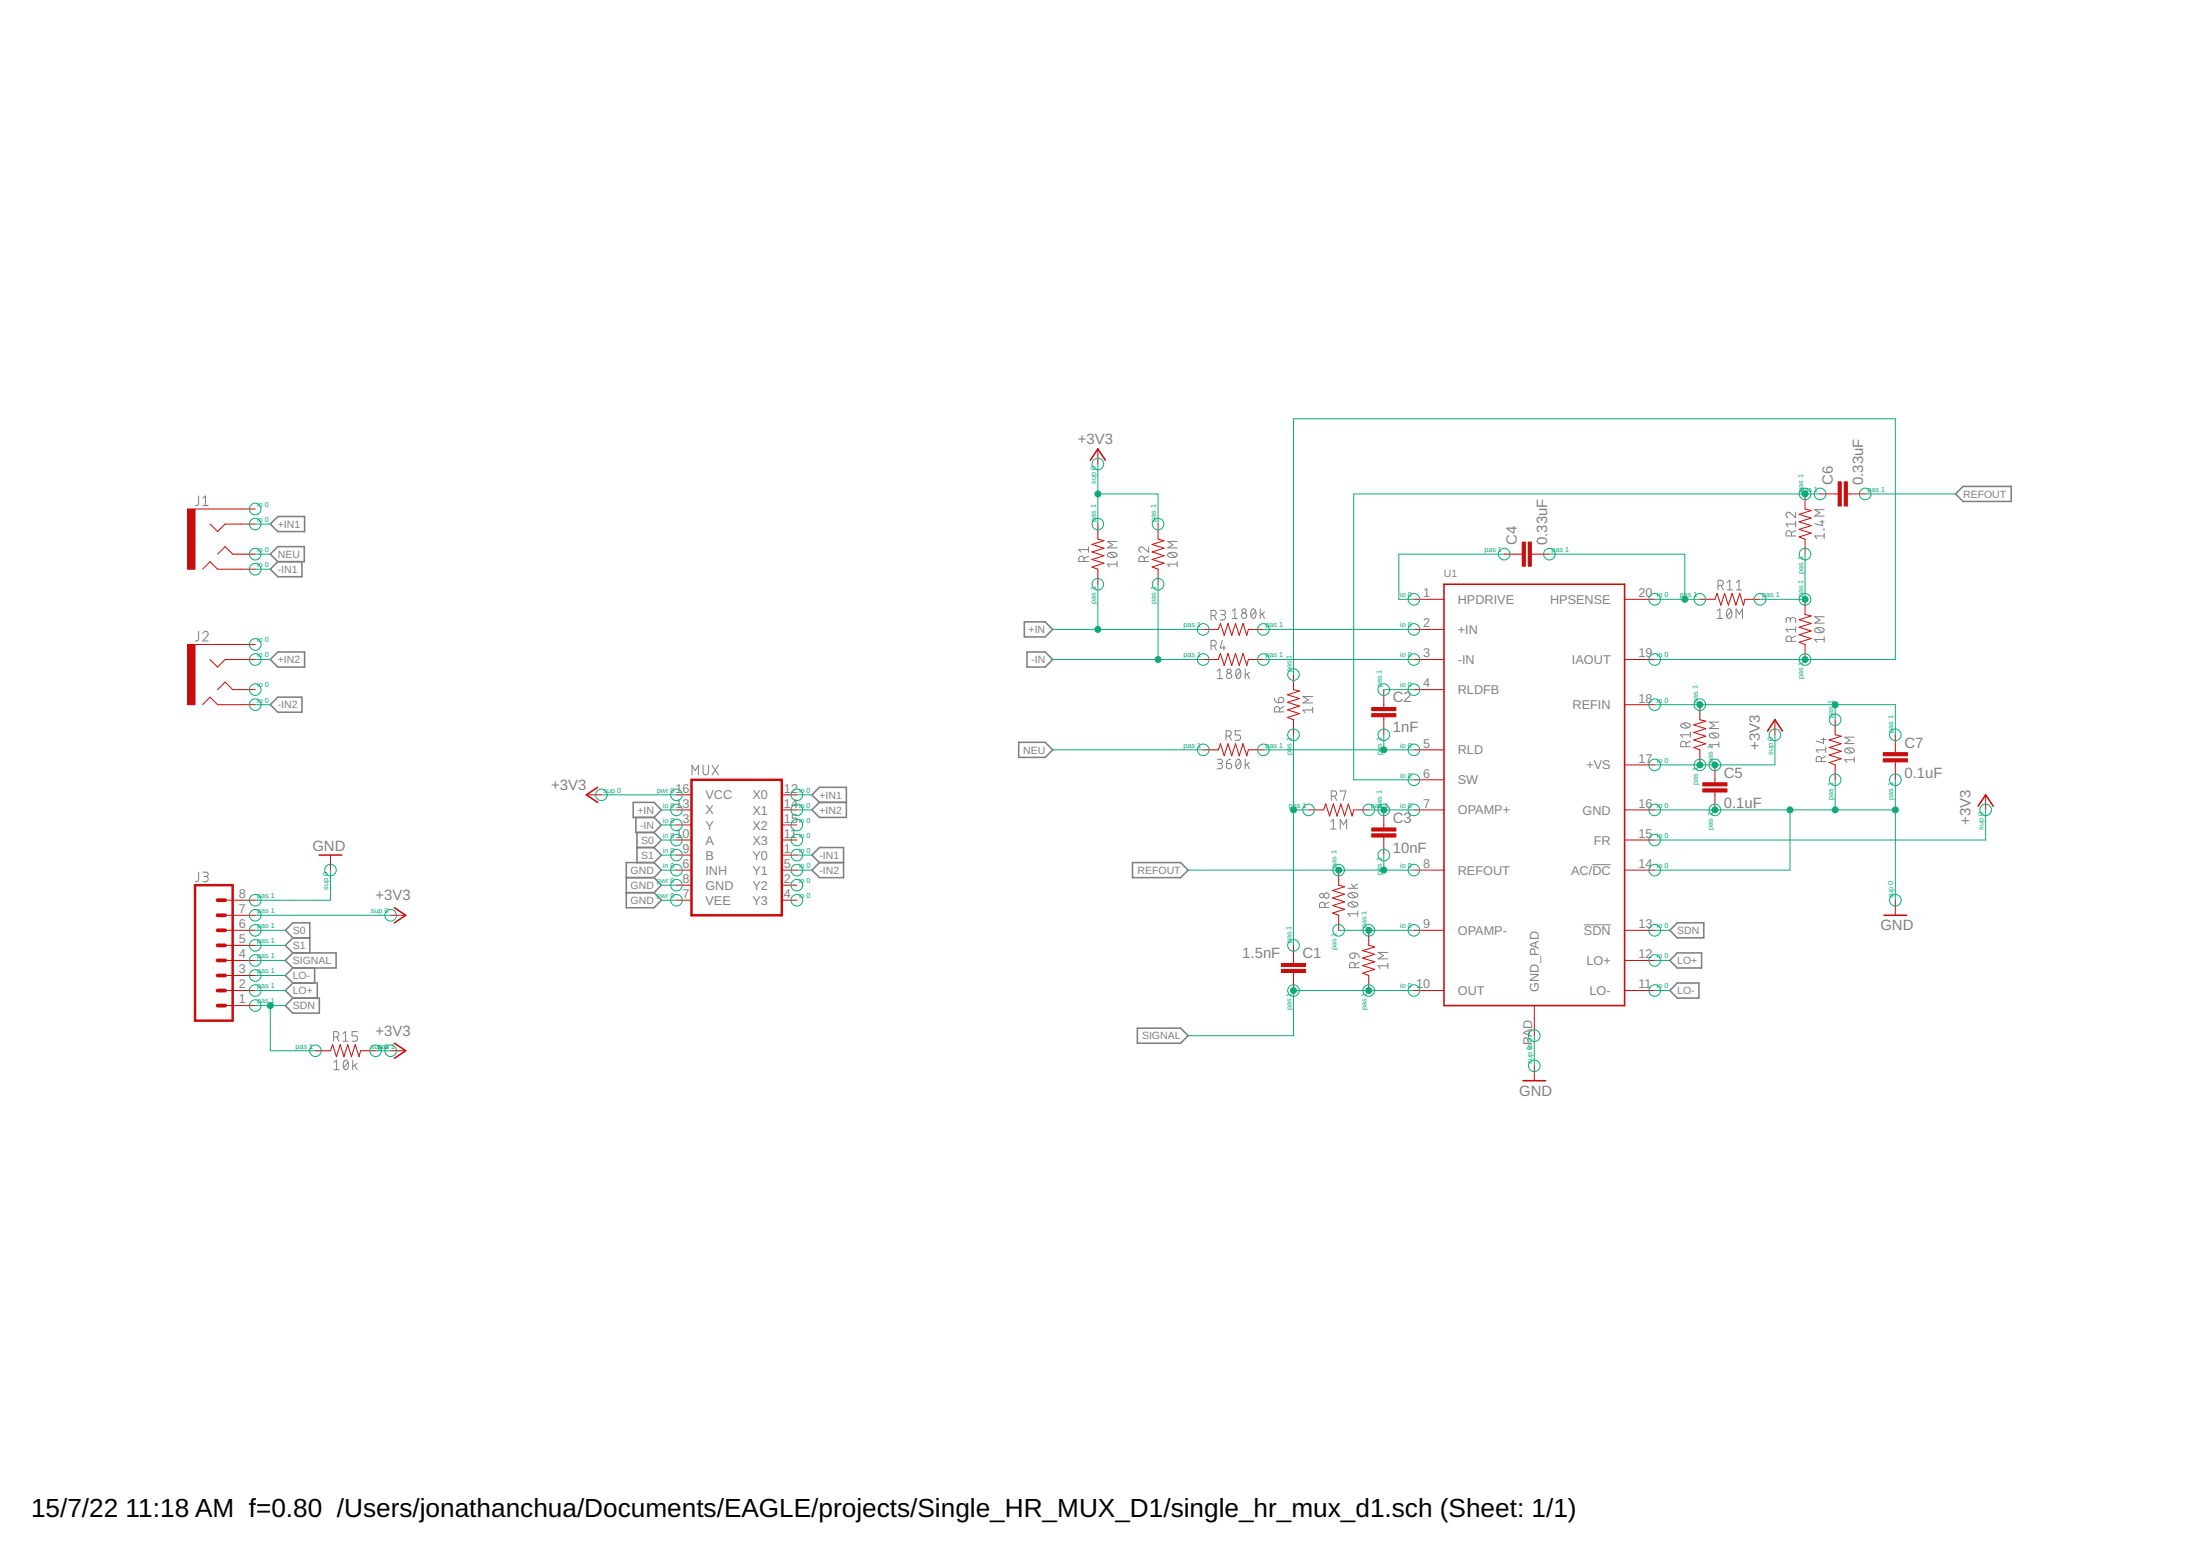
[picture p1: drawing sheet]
<svg xmlns="http://www.w3.org/2000/svg" width="297mm" height="210mm" viewBox="0 0 297 210" stroke-linecap="round" stroke-linejoin="round" font-family="sans-serif">
<g fill="none" stroke="#808080" stroke-width=".14">
<path d="M26.8 67v1.1l-.2 .1h-.2M27.4 68.2h.7M27.4 67.2l.3-.2v1.2M146.4 75.8v-.4a.36 .36 0 0 0-.4-.3 .36 .36 0 0 0-.4 .3v.4h1.4M147 75.1l-.6 .3M147 74.2h-1.4l.3 .3M147 73.8v.7M149.6 74.7a.79 .79 0 0 1 1.2 .2 .76 .76 0 0 1-1.3 0zM149.8 74.6l.7 .6M150.8 76.2h-1.3l.3 .3M150.8 75.8v.7M150.8 73.1h-1.3l.7 .4-.7 .5h1.3"/>
<path d="M154.5 75.8v-.4a.36 .36 0 0 0-.4-.3 .36 .36 0 0 0-.3 .3v.4h1.3M155.1 73.8v.7l-.8-.6a.36 .36 0 0 0-.5 .2 .36 .36 0 0 0 .3 .4M155.1 75.1l-.6 .3M157.7 74.7a.79 .79 0 0 1 1.2 .2 .76 .76 0 0 1-1.3 0zM157.9 74.6l.7 .6M158.9 76.2h-1.3l.3 .3M158.9 73.1h-1.3l.8 .4-.8 .5h1.3M158.9 75.8v.7M232 79h.3a.36 .36 0 0 0 .4-.3 .36 .36 0 0 0-.4-.4h-.3v1.3M232.4 79l.3 .6M233.2 78.6l.4-.3v1.3M233.2 79.6h.7"/>
<path d="M234.4 79.6h.8M234.4 78.6l.4-.3v1.3M241.9 72.3v-.3a.36 .36 0 0 0-.4-.4 .36 .36 0 0 0-.3 .4v.3h1.2M242.4 69.1v.8l-.7-.6a.36 .36 0 0 0-.5 .1 .36 .36 0 0 0 .2 .5M242.4 71.6l-.5 .3M242.4 70.7h-1.2l.2 .4M242.4 70.4v.7M245.7 70.4h.6M246 70.2v.8l-1-.3M246.2 71.4l.1 .1zM246.3 72.3h-1.3l.3 .4M246.3 72v.7"/>
<path d="M246.3 68.8h-1.3l.7 .4-.7 .5h1.3M26.8 85.2v1.1l-.2 .2h-.2M27.4 85.5a.36 .36 0 0 1 .5-.3 .36 .36 0 0 1 .1 .6l-.6 .7h.7M163.5 83.1h.4a.36 .36 0 0 0 .3-.4 .36 .36 0 0 0-.3-.3h-.4v1.3M163.5 87.2h.4a.36 .36 0 0 0 .3-.4 .36 .36 0 0 0-.3-.4h-.4v1.3M163.9 83.1l.3 .6M163.9 87.2l.3 .5M164.3 90.6l.4-.3v1.3M164.3 91.6h.8M164.7 82.4h.5a.29 .29 0 0 1 .3 .3 .29 .29 0 0 1-.3 .3h-.3M165 86.4l-.3 1.1h.8M165.1 83a.37 .37 0 0 1 .4 .3 .37 .37 0 0 1-.4 .4h-.4"/>
<path d="M165.2 87.2v.5M165.5 99.4h.4a.36 .36 0 0 0 .4-.4 .36 .36 0 0 0-.4-.4h-.4v1.3M166 99.4l.3 .5M166.4 82.5l.3-.3v1.3M166.4 83.5h.7M167 90.4l.2-.1a.78 .78 0 0 1 0 1.3 .82 .82 0 0 1-.2-1.2zM167.5 98.6h-.7v.6h.4a.37 .37 0 0 1 .3 .4 .37 .37 0 0 1-.3 .3h-.4M167.5 90.6l-.6 .7M168.1 90.3v1.3M168.4 91l.3 .6M168.7 90.7l-.6 .5M169 82.3l.2-.1a.76 .76 0 0 1 0 1.3 .79 .79 0 0 1-.2-1.2z"/>
<path d="M169.5 82.5l-.6 .7M170.2 82.2v1.3M170.4 82.9l.3 .6M170.7 82.6l-.5 .4M172.1 94.3a.56 .56 0 0 0 .5 .5M172.7 94.2a.37 .37 0 0 1 .6 .1 .37 .37 0 0 1-.3 .5h-.4zM172.8 96.1v-.4a.36 .36 0 0 0-.4-.3 .36 .36 0 0 0-.3 .3v.4h1.3M173.4 95.4l-.6 .3M177.2 95.8h-1.3l.3 .4M177.2 95.5v.7M177.2 94h-1.3l.8 .5-.8 .4h1.3M227 97.7a.81 .81 0 0 1 1.2 .2 .76 .76 0 0 1-1.3 0z"/>
<path d="M227.2 97.6l.7 .6M228.2 99.2h-1.3l.3 .3M228.2 98.8v.7M230.9 99.1a.83 .83 0 0 1 1.2 .2 .78 .78 0 0 1-1.3 .1zM231.1 99l.7 .6M231.9 83.5h.7M231.9 82.5l.3-.3v1.3M232.1 97.5h-1.3l.7 .4-.7 .4h1.3M233.3 82.3l.2-.1a.76 .76 0 0 1 0 1.3 .79 .79 0 0 1-.2-1.2zM233.8 82.5l-.6 .7M234.4 83.5v-1.3l.4 .7 .5-.7v1.3M241.7 83.7a.36 .36 0 0 1 .4-.3 .36 .36 0 0 1 .3 .3v.4"/>
<path d="M241.7 83.9v-.2a.29 .29 0 0 0-.3-.4 .29 .29 0 0 0-.2 .4v.4M241.9 86.6v-.4a.36 .36 0 0 0-.4-.3 .36 .36 0 0 0-.3 .3v.4h1.2M242.4 84.6v.7M242.4 85.9l-.5 .2M242.4 85h-1.2l.2 .3M245.1 84.9a.81 .81 0 0 1 1.2 .2 .76 .76 0 0 1-1.3 0zM245.3 84.8l.7 .5M245.9 99.8h.6M246.2 99.6v.7l-1-.3M246.3 86v.7M246.3 86.3h-1.3l.3 .4M246.3 83.2h-1.3l.7 .5-.7 .4h1.3"/>
<path d="M250.4 99.5h-1.3l.7 .4-.7 .5h1.3M26.8 117.7v1.2l-.2 .1h-.2M27.4 117.7h.4a.29 .29 0 0 1 .3 .3 .29 .29 0 0 1-.3 .3h-.3M27.7 118.3a.36 .36 0 0 1 .4 .4 .36 .36 0 0 1-.4 .3h-.3M93.4 104.6v-1.3l.5 .7 .4-.7v1.3M94.9 103.3v.9a.36 .36 0 0 0 .4 .4 .36 .36 0 0 0 .4-.4v-.9M96.1 103.3l.9 1.3M97 103.3l-.9 1.3M164.3 102.5h.5a.29 .29 0 0 1 .2 .3 .29 .29 0 0 1-.2 .3h-.3M164.7 103.1a.36 .36 0 0 1 .4 .3 .36 .36 0 0 1-.4 .4h-.4M165.6 103.1h.4a.36 .36 0 0 1 .3 .4 .36 .36 0 0 1-.4 .3 .36 .36 0 0 1-.3-.4zM166.2 102.5a.56 .56 0 0 0-.6 .6"/>
<path d="M167 102.6l.2-.1a.76 .76 0 0 1 0 1.3 .79 .79 0 0 1-.2-1.2zM167.5 102.8l-.6 .7M168.1 102.5v1.3M168.4 103.2l.3 .6M168.7 102.9l-.6 .5M179.7 110.9l.3-.3v1.3M179.7 111.9h.7M179.7 107.5h.4a.36 .36 0 0 0 .4-.4 .36 .36 0 0 0-.4-.3h-.4v1.3M180.2 107.5l.3 .6M181 111.9v-1.3l.4 .7 .4-.7v1.3M181 106.9v-.1h.7l-.3 1.3M182 119.9h1.3"/>
<path d="M182.5 119.3l.4 .6M183.3 119.3l-.6 .4M215 116.7h2.5M227.6 100.8v-.4a.36 .36 0 0 0-.3-.3 .36 .36 0 0 0-.4 .3v.4h1.3M228.2 100.1l-.6 .3M232.1 100.5h-1.3l.3 .4M232.1 100.2v.7M245.9 102.8v-.4a.36 .36 0 0 0-.3-.3 .36 .36 0 0 0-.4 .3v.4h1.3M246.5 102.1l-.6 .3M246.5 101.2h-1.3l.3 .4M246.5 100.9v.7M249.2 101.1a.79 .79 0 0 1 1.2 .2 .78 .78 0 0 1-1.3 .1z"/>
<path d="M249.4 101l.7 .6M250.4 102.6h-1.3l.3 .3M250.4 102.2v.7M45 140h.4a.36 .36 0 0 0 .4-.4 .36 .36 0 0 0-.4-.3h-.4v1.2M45.5 140l.3 .5M46.3 139.5l.4-.2v1.2M48.3 139.3h-.8v.5h.5a.37 .37 0 0 1 .3 .4 .37 .37 0 0 1-.3 .3h-.5M178.9 122.5v-.4a.36 .36 0 0 0-.4-.3 .36 .36 0 0 0-.3 .3v.4h1.3M179.5 121.8l-.6 .3M182.1 121.9a.82 .82 0 0 1 1.2 .2 .78 .78 0 0 1-1.3 0zM182.1 120.6a.82 .82 0 0 1 1.2 .2 .78 .78 0 0 1-1.3 0zM182.3 121.8l.7 .6"/>
<path d="M182.3 120.6l.7 .5M182.3 128.8l.6-.1v.4a.37 .37 0 0 1-.5 .2 .37 .37 0 0 1-.1-.5zM182.9 130.6v-.3a.36 .36 0 0 0-.3-.4 .36 .36 0 0 0-.4 .4v.3h1.3M182.9 128.7h.2a.58 .58 0 0 1 .4 .5M183.3 123.3h-1.3l.3 .4M183.3 123v.7M183.5 129.9l-.6 .3M187.4 130.4h-1.3l.3 .3M187.4 130v.7M187.4 128.6h-1.3l.7 .4-.7 .4h1.3M213.8 124.8h3.7M45.1 143.4l.3-.3v1.3"/>
<path d="M45.1 144.4h.7M46.3 140.5h.7M46.5 143.2l.2-.1a.76 .76 0 0 1 0 1.3 .79 .79 0 0 1-.2-1.2zM47 143.4l-.6 .7M47.6 143.1v1.3M47.9 143.8l.3 .6M48.2 143.5l-.6 .5"/>
<circle cx="165.9" cy="90.6" r=".29"/>
<circle cx="165.9" cy="91.2" r=".36"/>
<circle cx="168" cy="82.5" r=".29"/>
<circle cx="168" cy="83.1" r=".36"/>
<circle cx="178.4" cy="120.9" r=".29"/>
<circle cx="179.1" cy="120.9" r=".35"/>
</g>
<g fill="none" stroke="#808080" stroke-width=".21">
<path d="M36.5 74.8l1-1h3.6v2h-3.6zM36.5 70.7l1-1h3.6v2.1h-3.6zM37.5 75.8l-1 1 1 1.1h3.3v-2.1M264 66.7l1-1h6.5v2h-6.5zM36.5 89l1-1h3.6v2h-3.6zM36.5 95.1l1-1h3.3v2h-3.3zM138.3 83.9h2.8l1 1.1-1 1h-2.8zM138.7 88h2.4l1 1-1 1h-2.4zM84.6 118.5h3.7M85.5 108.3h2.8l1 1-1 1h-2.8zM85.9 110.3v2.1h2.4M86 114.4h2.3"/>
<path d="M86 112.4v4M88.3 116.4l1 1.1-1 1M88.3 116.4h-3.7v6.1h3.7l1-1-1-1M88.3 118.5l1 1-1 1M88.3 110.3l1 1.1-1 1M88.3 112.4l1 1-1 1M88.3 114.4l1 1-1 1M109.6 115.4l1-1h3.3v4.1h-3.3l-1-1 1-1.1zM109.6 107.3l1-1h3.7v4h-3.7l-1-1 1-1zM110.6 116.4h3.3M110.6 108.3h3.7M137.5 100.2h3.6l1 1-1 1h-3.6z"/>
<path d="M152.9 116.4h6.5l1 1.1-1 1h-6.5zM39.5 128.6l-1 1 1 1.1M39.5 128.6h5.9v2.1h-5.9M39.5 130.7l-1 1 1 1M39.5 132.7h3.3v2M39.5 134.7h3.6v2.1h-3.6l-1-1.1zM39.5 132.7l-1 1 1 1M39.5 126.6l-1-1 1-1h2.3v4M39.5 126.6h2.3M39.5 126.6l-1 1 1 1M42.5 130.7v2M84.6 120.5h3.7"/>
<path d="M153.6 138.8h5.8l1 1-1 1h-5.8zM226.5 128.6h3.2v2.1h-3.2l-1.1-1.1zM226.5 132.7h2.9v2h-2.9l-1.1-1zM226.5 124.6h3.5v2h-3.5l-1.1-1z"/>
</g>
<g fill="none" stroke="#c90d0c" stroke-width=".14">
<path d="M26.3 68.7h8.2M27.3 76.8l1.1-1 1 1h5.1M28.4 70.7l1 1.1 1-1.1h4.1M29.4 74.8l1-1 1 1h3.1M148.2 70.7v2.1l.9 .2-1.7 .5 1.7 .5-1.7 .5 1.7 .5-1.7 .5 1.7 .5-1.7 .5 .8 .3v2.1M148.2 60.6v2M156.4 70.7v2.1l.8 .2-1.6 .5 1.6 .5-1.6 .5 1.6 .5-1.6 .5 1.6 .5-1.6 .5 .8 .3v2.1M203.1 74.8h2.4M206.8 74.8h2.4M243.7 66.7v2l.8 .2-1.6 .5 1.6 .5-1.6 .5 1.6 .6-1.6 .5 1.6 .5-1.6 .5 .8 .3v2M245.7 66.7h2.5M249.4 66.7h2.4"/>
<path d="M26.3 87h8.2M27.3 95.1l1.1-1 1 1h5.1M28.4 89l1 1 1-1h4.1M29.4 93.1l1-1 1 1h3.1M162.5 89h2l.3-.8 .5 1.6 .5-1.6 .5 1.6 .5-1.6 .5 1.6 .5-1.6 .5 1.6 .3-.8h2M162.5 85h2l.3-.8 .5 1.6 .5-1.6 .5 1.6 .5-1.6 .5 1.6 .5-1.6 .5 1.6 .3-.8h2M174.6 91.1v2l.9 .2-1.7 .5 1.7 .5-1.7 .5 1.7 .5-1.7 .5 1.7 .5-1.7 .5 .8 .4v2M186.8 93.1v2.4M186.8 96.7v2.5M190.9 93.1h4.1M190.9 89h4.1M190.9 85h4.1"/>
<path d="M190.9 80.9h4.1M219.4 89h4M219.4 80.9h4M219.4 95.1h4M229.5 80.9h2l.3-.8 .5 1.6 .6-1.6 .5 1.6 .5-1.6 .5 1.6 .5-1.6 .5 1.6 .2-.8h2M229.5 95.1v2.1l.8 .1-1.6 .6 1.6 .5-1.6 .5 1.6 .5-1.6 .5 1.6 .5-1.6 .5 .8 .3v2.1M239.6 97.2v2M243.7 80.9v2l.8 .2-1.6 .6 1.6 .5-1.6 .5 1.6 .5-1.6 .5 1.6 .5-1.6 .5 .8 .3v2M247.8 97.2v2l.8 .2-1.6 .5 1.6 .5-1.6 .5 1.6 .5-1.6 .5 1.6 .5-1.6 .5 .8 .4v2M255.9 99.2v2.4M44.6 115.4v2.1M79.2 107.3h2"/>
<path d="M91.3 117.5h2.1M91.3 109.3h2.1M91.3 113.4h2.1M91.3 115.4h2.1M91.3 119.5h2.1M91.3 107.3h2.1M91.3 111.4h2.1M105.6 117.5h2M105.6 109.3h2M105.6 113.4h2M105.6 115.4h2M105.6 119.5h2"/>
<path d="M105.6 107.3h2M105.6 111.4h2M162.5 101.2h2l.3-.8 .5 1.6 .5-1.6 .5 1.6 .5-1.6 .5 1.6 .5-1.6 .5 1.6 .3-.8h2M176.7 109.3h2l.3-.8 .5 1.7 .5-1.7 .5 1.7 .5-1.7 .5 1.7 .6-1.7 .5 1.7 .2-.9h2M180.7 117.5v2l.8 .2-1.6 .5 1.6 .5-1.6 .5 1.6 .5-1.6 .5 1.6 .5-1.6 .6 .8 .2v2.1M186.8 109.3v2.5M186.8 113v2.4M190.9 117.5h4.1M190.9 109.3h4.1M190.9 105.3h4.1M190.9 101.2h4.1M219.4 117.5h4"/>
<path d="M219.4 109.3h4M219.4 103.3h4M219.4 113.4h4M231.5 103.3v2.4M231.5 106.9v2.4M255.9 102.8v2.5M268.1 107.3v2M30.4 133.7h4.1M30.4 125.6h4.1M30.4 129.6h4.1M30.4 123.5h4.1M30.4 121.5h4.1"/>
<path d="M30.4 135.7h4.1M30.4 131.7h4.1M30.4 127.6h4.1M52.7 123.5h2.1M91.3 121.5h2.1M105.6 121.5h2M174.6 127.6v2.4M174.6 131.3v2.4M184.8 125.6v2l.8 .2-1.6 .5 1.6 .5-1.6 .5 1.6 .5-1.6 .5 1.6 .6-1.6 .5 .8 .3v2M190.9 133.7h4.1M190.9 125.6h4.1M207.2 135.7v4.1"/>
<path d="M219.4 133.7h4M219.4 125.6h4M219.4 129.6h4M255.9 121.5v2M42.6 141.8h2l.3-.8 .5 1.6 .5-1.6 .5 1.6 .5-1.6 .6 1.6 .5-1.6 .5 1.6 .2-.8h2M52.7 141.8h2.1M207.2 143.9v2"/>
</g>
<path d="M147.2 62.1l1-1.5 1 1.5M195 78.9h24.4v56.8h-24.4zM238.7 98.7l.9-1.5 1.1 1.5M43.1 115.4h3M80.7 106.3l-1.5 1 1.5 1M267.1 108.8l1-1.5 1 1.5M53.3 122.5l1.5 1-1.5 1.1M254.4 123.5h3M53.3 140.8l1.5 1-1.5 1.1M205.6 145.9h3.1" fill="none" stroke="#c90d0c" stroke-width=".21"/>
<g fill="#c90d0c" stroke="#c90d0c" stroke-width=".14">
<path d="M173 130.9h3.3v.4h-3.3z"/>
<path d="M173 130h3.3v.5h-3.3z"/>
<path d="M185.2 96.3h3.3v.5h-3.3z"/>
<path d="M185.2 95.5h3.3v.4h-3.3z"/>
<path d="M185.2 112.6h3.3v.4h-3.3z"/>
<path d="M185.2 111.8h3.3v.4h-3.3z"/>
<path d="M206.3 73.2h.5v3.2h-.5z"/>
<path d="M205.5 73.2h.5v3.2h-.5z"/>
<path d="M229.9 106.5h3.3v.4h-3.3z"/>
<path d="M229.9 105.7h3.3v.4h-3.3z"/>
<path d="M249 65h.4v3.3h-.4z"/>
<path d="M248.2 65h.4v3.3h-.4z"/>
<path d="M254.3 102.4h3.2v.4h-3.2z"/>
<path d="M254.3 101.6h3.2v.4h-3.2z"/>
<path d="M25.3 68.7h1v8.1h-1z"/>
<path d="M25.3 87h1v8.1h-1z"/>
</g>
<path d="M26.3 119.5h5.1v18.3h-5.1zM93.4 105.3h12.2v18.2h-12.2z" fill="none" stroke="#c90d0c" stroke-width=".34"/>
<path d="M29.4 131.7h1M29.4 133.7h1M29.4 135.7h1M29.4 127.6h1M29.4 129.6h1M29.4 125.6h1M29.4 123.5h1M29.4 121.5h1" fill="none" stroke="#c90d0c" stroke-width=".51"/>
<g fill="none" stroke="#0dab76" stroke-width=".14">
<path d="M34.5 74.8h2M34.5 76.8h2M34.5 70.7h2M148.2 62.6v8.1M148.2 78.9v6.1M148.2 66.7h8.2v4M156.4 78.9v10.1M203.1 74.8h-14.2v6.1h2M209.2 74.8h18.3v6.1M243.7 74.8v6.1h-6.1M245.7 66.7h-62.9v38.6h8.1M251.8 66.7h12.2"/>
<path d="M34.5 89h2M34.5 95.1h2M142.1 85h20.4M142.1 89h20.4M170.6 85h20.3M170.6 89h20.3M174.6 99.2v28.4M186.8 93.1h4.1M186.8 99.2v2M223.4 89h32.5v-32.5h-81.3v34.6M223.4 95.1h32.5v4.1M223.4 80.9h6.1"/>
<path d="M239.6 99.2v4.1h-16.2M247.8 95.1v2.1M44.6 117.5v4h-10.1M81.2 107.3h10.1M89.3 109.3h2M89.3 117.5h2M89.3 119.5h2M89.3 113.4h2M89.3 111.4h2M89.3 115.4h2M107.6 109.3h2M107.6 117.5h2"/>
<path d="M107.6 107.3h2M107.6 115.4h2M142.1 101.2h20.4M160.4 117.5h30.5M170.6 101.2h20.3M174.6 109.3h2.1M184.8 109.3h6.1M186.8 115.4v2.1M223.4 109.3h32.5M241.7 109.3v8.2h-18.3M247.8 105.3v4M255.9 105.3v16.2"/>
<path d="M268.1 109.3v4.1h-44.7M34.5 129.6h4M34.5 133.7h4M34.5 131.7h4M34.5 135.7h4M34.5 125.6h4M34.5 123.5h18.2M34.5 127.6h4M36.5 135.7v6.1h6.1M89.3 121.5h2M180.7 125.6h10.2M190.9 133.7h-16.3v6.1h-14.2"/>
<path d="M207.2 139.8v4.1M223.4 129.6h2M223.4 133.7h2M223.4 125.6h2M50.7 141.8h2"/>
<circle cx="34.5" cy="76.8" r=".78"/>
<circle cx="34.5" cy="70.7" r=".78"/>
<circle cx="34.5" cy="74.8" r=".78"/>
<circle cx="34.5" cy="68.7" r=".78"/>
<circle cx="148.2" cy="62.6" r=".78"/>
<circle cx="148.2" cy="70.7" r=".78"/>
<circle cx="148.2" cy="78.9" r=".78"/>
<circle cx="156.4" cy="78.9" r=".78"/>
<circle cx="156.4" cy="70.7" r=".78"/>
<circle cx="203.1" cy="74.8" r=".78"/>
<circle cx="209.2" cy="74.8" r=".78"/>
<circle cx="243.7" cy="66.7" r=".78"/>
<circle cx="243.7" cy="74.8" r=".78"/>
<circle cx="245.7" cy="66.7" r=".78"/>
<circle cx="251.8" cy="66.7" r=".78"/>
<circle cx="34.5" cy="87" r=".78"/>
<circle cx="34.5" cy="89" r=".78"/>
<circle cx="34.5" cy="95.1" r=".78"/>
<circle cx="34.5" cy="93.1" r=".78"/>
<circle cx="162.5" cy="85" r=".78"/>
<circle cx="162.5" cy="89" r=".78"/>
<circle cx="170.6" cy="85" r=".78"/>
<circle cx="170.6" cy="89" r=".78"/>
<circle cx="174.6" cy="91.1" r=".78"/>
<circle cx="174.6" cy="99.2" r=".78"/>
<circle cx="186.8" cy="99.2" r=".78"/>
<circle cx="186.8" cy="93.1" r=".78"/>
<circle cx="190.9" cy="93.1" r=".78"/>
<circle cx="190.9" cy="89" r=".78"/>
<circle cx="190.9" cy="80.9" r=".78"/>
<circle cx="190.9" cy="85" r=".78"/>
<circle cx="223.4" cy="80.9" r=".78"/>
<circle cx="223.4" cy="89" r=".78"/>
<circle cx="223.4" cy="95.1" r=".78"/>
<circle cx="229.5" cy="95.1" r=".78"/>
<circle cx="229.5" cy="80.9" r=".78"/>
<circle cx="237.6" cy="80.9" r=".78"/>
<circle cx="239.6" cy="99.2" r=".78"/>
<circle cx="243.7" cy="80.9" r=".78"/>
<circle cx="243.7" cy="89" r=".78"/>
<circle cx="247.8" cy="97.2" r=".78"/>
<circle cx="255.9" cy="99.2" r=".78"/>
<circle cx="44.6" cy="117.5" r=".78"/>
<circle cx="81.2" cy="107.3" r=".78"/>
<circle cx="91.3" cy="119.5" r=".78"/>
<circle cx="91.3" cy="117.5" r=".78"/>
<circle cx="91.3" cy="107.3" r=".78"/>
<circle cx="91.3" cy="111.4" r=".78"/>
<circle cx="91.3" cy="113.4" r=".78"/>
<circle cx="91.3" cy="109.3" r=".78"/>
<circle cx="91.3" cy="115.4" r=".78"/>
<circle cx="107.6" cy="113.4" r=".78"/>
<circle cx="107.6" cy="115.4" r=".78"/>
<circle cx="107.6" cy="107.3" r=".78"/>
<circle cx="107.6" cy="109.3" r=".78"/>
<circle cx="107.6" cy="117.5" r=".78"/>
<circle cx="107.6" cy="119.5" r=".78"/>
<circle cx="107.6" cy="111.4" r=".78"/>
<circle cx="162.5" cy="101.2" r=".78"/>
<circle cx="170.6" cy="101.2" r=".78"/>
<circle cx="176.7" cy="109.3" r=".78"/>
<circle cx="180.7" cy="117.5" r=".78"/>
<circle cx="184.8" cy="109.3" r=".78"/>
<circle cx="186.8" cy="109.3" r=".78"/>
<circle cx="186.8" cy="115.4" r=".78"/>
<circle cx="190.9" cy="109.3" r=".78"/>
<circle cx="190.9" cy="105.3" r=".78"/>
<circle cx="190.9" cy="101.2" r=".78"/>
<circle cx="190.9" cy="117.5" r=".78"/>
<circle cx="223.4" cy="103.3" r=".78"/>
<circle cx="223.4" cy="109.3" r=".78"/>
<circle cx="223.4" cy="113.4" r=".78"/>
<circle cx="223.4" cy="117.5" r=".78"/>
<circle cx="229.5" cy="103.3" r=".78"/>
<circle cx="231.5" cy="103.3" r=".78"/>
<circle cx="231.5" cy="109.3" r=".78"/>
<circle cx="247.8" cy="105.3" r=".78"/>
<circle cx="255.9" cy="105.3" r=".78"/>
<circle cx="268.1" cy="109.3" r=".78"/>
<circle cx="34.5" cy="129.6" r=".78"/>
<circle cx="34.5" cy="123.5" r=".78"/>
<circle cx="34.5" cy="121.5" r=".78"/>
<circle cx="34.5" cy="127.6" r=".78"/>
<circle cx="34.5" cy="125.6" r=".78"/>
<circle cx="34.5" cy="131.7" r=".78"/>
<circle cx="34.5" cy="135.7" r=".78"/>
<circle cx="34.5" cy="133.7" r=".78"/>
<circle cx="52.7" cy="123.5" r=".78"/>
<circle cx="91.3" cy="121.5" r=".78"/>
<circle cx="107.6" cy="121.5" r=".78"/>
<circle cx="174.6" cy="127.6" r=".78"/>
<circle cx="174.6" cy="133.7" r=".78"/>
<circle cx="180.7" cy="125.6" r=".78"/>
<circle cx="184.8" cy="133.7" r=".78"/>
<circle cx="184.8" cy="125.6" r=".78"/>
<circle cx="190.9" cy="133.7" r=".78"/>
<circle cx="190.9" cy="125.6" r=".78"/>
<circle cx="207.2" cy="139.8" r=".78"/>
<circle cx="223.4" cy="129.6" r=".78"/>
<circle cx="223.4" cy="133.7" r=".78"/>
<circle cx="223.4" cy="125.6" r=".78"/>
<circle cx="255.9" cy="121.5" r=".78"/>
<circle cx="42.6" cy="141.8" r=".78"/>
<circle cx="50.7" cy="141.8" r=".78"/>
<circle cx="52.7" cy="141.8" r=".78"/>
<circle cx="207.2" cy="143.9" r=".78"/>
</g>
<g fill="#0dab76" stroke="#0dab76" stroke-width=".14">
<circle cx="184.8" cy="133.7" r=".4"/>
<circle cx="174.6" cy="133.7" r=".4"/>
<circle cx="36.5" cy="135.7" r=".4"/>
<circle cx="231.5" cy="109.3" r=".4"/>
<circle cx="247.8" cy="109.3" r=".4"/>
<circle cx="255.9" cy="109.3" r=".4"/>
<circle cx="241.7" cy="109.3" r=".4"/>
<circle cx="229.5" cy="103.3" r=".4"/>
<circle cx="231.5" cy="103.3" r=".4"/>
<circle cx="148.2" cy="66.7" r=".4"/>
<circle cx="148.2" cy="85" r=".4"/>
<circle cx="156.4" cy="89" r=".4"/>
<circle cx="186.8" cy="101.2" r=".4"/>
<circle cx="174.6" cy="109.3" r=".4"/>
<circle cx="186.8" cy="109.3" r=".4"/>
<circle cx="186.8" cy="117.5" r=".4"/>
<circle cx="180.7" cy="117.5" r=".4"/>
<circle cx="184.8" cy="125.6" r=".4"/>
<circle cx="243.7" cy="89" r=".4"/>
<circle cx="243.7" cy="66.7" r=".4"/>
<circle cx="243.7" cy="80.9" r=".4"/>
<circle cx="227.5" cy="80.9" r=".4"/>
<circle cx="229.5" cy="95.1" r=".4"/>
<circle cx="247.8" cy="95.1" r=".4"/>
</g>
<g font-size="3.5">
<text x="4.2" y="204.7">15/7/22</text>
<text x="17" y="204.7">11:18 AM f=0.80 /Users/jonathanchua/Documents/EAGLE/projects/Single_HR_MUX_D1/single_hr_mux_d1.sch (Sheet: 1/1)</text>
</g>
<g font-size="2" fill="#808080">
<text x="145.5" y="60">+3V3</text>
<text x="247.5" y="65.5" transform="rotate(-90 247.5 65.5)">C6</text>
<text x="251.5" y="65.5" transform="rotate(-90 251.5 65.5)">0.33uF</text>
<text x="204.8" y="73.6" transform="rotate(-90 204.8 73.6)">C4</text>
<text x="208.9" y="73.6" transform="rotate(-90 208.9 73.6)">0.33uF</text>
<text x="188.1" y="94.8">C2</text>
<text x="188.1" y="98.9">1nF</text>
<text x="237.6" y="101.2" transform="rotate(-90 237.6 101.2)">+3V3</text>
<text x="257.1" y="100.9">C7</text>
<text x="74.4" y="106.7">+3V3</text>
<text x="232.8" y="105">C5</text>
<text x="257.1" y="105">0.1uF</text>
<text x="188.1" y="111.1">C3</text>
<text x="232.8" y="109">0.1uF</text>
<text x="266.1" y="111.4" transform="rotate(-90 266.1 111.4)">+3V3</text>
<text x="42.2" y="114.8">GND</text>
<text x="188.1" y="115.1">10nF</text>
<text x="50.7" y="121.5">+3V3</text>
<text x="253.9" y="125.6">GND</text>
<text x="167.7" y="129.3">1.5nF</text>
<text x="175.9" y="129.3">C1</text>
<text x="50.7" y="139.8">+3V3</text>
<text x="205.1" y="147.9">GND</text>
</g>
<g font-size="1.7" fill="#808080">
<text x="192.1" y="80.6">1</text>
<text x="196.8" y="81.5">HPDRIVE</text>
<text x="209.3" y="81.5">HPSENSE</text>
<text x="221.2" y="80.6">20</text>
<text x="192.1" y="88.7">3</text>
<text x="192.1" y="84.7">2</text>
<text x="196.8" y="89.6">-IN</text>
<text x="196.8" y="85.6">+IN</text>
<text x="212.2" y="89.6">IAOUT</text>
<text x="221.2" y="88.7">19</text>
<text x="192.1" y="92.8">4</text>
<text x="196.8" y="93.7">RLDFB</text>
<text x="212.3" y="95.7">REFIN</text>
<text x="221.2" y="94.8">18</text>
<text x="192.1" y="100.9">5</text>
<text x="196.8" y="101.8">RLD</text>
<text x="91.2" y="107">16</text>
<text x="95.2" y="107.9">VCC</text>
<text x="101.6" y="107.9">X0</text>
<text x="105.9" y="107">12</text>
<text x="192.1" y="105">6</text>
<text x="196.8" y="105.9">SW</text>
<text x="214.2" y="103.9">+VS</text>
<text x="221.2" y="103">17</text>
<text x="91.2" y="113.1">10</text>
<text x="91.2" y="109">13</text>
<text x="92.1" y="111.1">3</text>
<text x="95.2" y="109.9">X</text>
<text x="95.2" y="112">Y</text>
<text x="101.6" y="110">X1</text>
<text x="101.6" y="112">X2</text>
<text x="105.9" y="109">14</text>
<text x="105.9" y="111.1">15</text>
<text x="105.9" y="113.1">11</text>
<text x="192.1" y="109">7</text>
<text x="196.8" y="109.9">OPAMP+</text>
<text x="213.7" y="110">GND</text>
<text x="221.2" y="109">16</text>
<text x="221.2" y="113.1">15</text>
<text x="92.1" y="115.1">9</text>
<text x="92.1" y="119.2">8</text>
<text x="92.1" y="117.2">6</text>
<text x="95.2" y="114">A</text>
<text x="95.2" y="116">B</text>
<text x="95.2" y="118.1">INH</text>
<text x="101.6" y="114">X3</text>
<text x="101.6" y="116">Y0</text>
<text x="101.6" y="118.1">Y1</text>
<text x="105.9" y="115.1">1</text>
<text x="105.9" y="117.2">5</text>
<text x="105.9" y="119.2">2</text>
<text x="192.1" y="117.2">8</text>
<text x="196.8" y="118.1">REFOUT</text>
<text x="212.1" y="118.1">AC/DC</text>
<text x="215.2" y="114">FR</text>
<text x="221.2" y="117.2">14</text>
<text x="32.3" y="125.3">6</text>
<text x="32.3" y="123.3">7</text>
<text x="32.3" y="121.2">8</text>
<text x="92.1" y="121.2">7</text>
<text x="95.2" y="120.1">GND</text>
<text x="95.2" y="122.1">VEE</text>
<text x="101.6" y="120.1">Y2</text>
<text x="101.6" y="122.1">Y3</text>
<text x="105.9" y="121.2">4</text>
<text x="192.1" y="125.3">9</text>
<text x="221.2" y="125.3">13</text>
<text x="32.3" y="131.4">3</text>
<text x="32.3" y="129.4">4</text>
<text x="32.3" y="127.3">5</text>
<text x="196.8" y="126.2">OPAMP-</text>
<text x="213.9" y="126.2">SDN</text>
<text x="214.2" y="130.3">LO+</text>
<text x="221.2" y="129.4">12</text>
<text x="32.3" y="135.5">1</text>
<text x="32.3" y="133.4">2</text>
<text x="191.2" y="133.4">10</text>
<text x="196.8" y="134.3">OUT</text>
<text x="207.8" y="133.9" transform="rotate(-90 207.8 133.9)">GND_PAD</text>
<text x="214.6" y="134.3">LO-</text>
<text x="221.2" y="133.4">11</text>
<text x="206.9" y="141" transform="rotate(-90 206.9 141)">PAD</text>
</g>
<g font-size="1.4" fill="#808080">
<text x="37.5" y="71.3">+IN1</text>
<text x="265.1" y="67.2">REFOUT</text>
<text x="37.5" y="75.3">NEU</text>
<text x="37.5" y="77.3">-IN1</text>
<text x="195" y="77.9">U1</text>
<text x="37.5" y="89.5">+IN2</text>
<text x="138.9" y="85.5">+IN</text>
<text x="139.2" y="89.5">-IN</text>
<text x="37.5" y="95.6">-IN2</text>
<text x="138.1" y="101.7">NEU</text>
<text x="110.6" y="107.8">+IN1</text>
<text x="86.1" y="109.8">+IN</text>
<text x="86.4" y="111.9">-IN</text>
<text x="86.6" y="113.9">S0</text>
<text x="110.6" y="109.8">+IN2</text>
<text x="85.1" y="118">GND</text>
<text x="85.1" y="120">GND</text>
<text x="86.6" y="115.9">S1</text>
<text x="110.6" y="115.9">-IN1</text>
<text x="110.6" y="118">-IN2</text>
<text x="153.6" y="118">REFOUT</text>
<text x="85.1" y="122">GND</text>
<text x="39.5" y="130.2">SIGNAL</text>
<text x="39.5" y="126.1">S0</text>
<text x="39.5" y="128.1">S1</text>
<text x="226.5" y="130.2">LO+</text>
<text x="226.5" y="126.1">SDN</text>
<text x="39.5" y="132.2">LO-</text>
<text x="39.5" y="134.2">LO+</text>
<text x="39.5" y="136.2">SDN</text>
<text x="226.5" y="134.2">LO-</text>
<text x="154.2" y="140.3">SIGNAL</text>
</g>
<g font-size="1" fill="#0dab76">
<text x="147.9" y="65.3" transform="rotate(-90 147.9 65.3)">sup 0</text>
<text x="34.7" y="70.5">io 0</text>
<text x="34.7" y="68.4">io 0</text>
<text x="147.9" y="70.5" transform="rotate(-90 147.9 70.5)">pas 1</text>
<text x="156.1" y="70.5" transform="rotate(-90 156.1 70.5)">pas 1</text>
<text x="243.4" y="66.4" transform="rotate(-90 243.4 66.4)">pas 1</text>
<text x="252.1" y="66.4">pas 1</text>
<text x="34.7" y="76.6">io 0</text>
<text x="34.7" y="74.5">io 0</text>
<text x="200.4" y="74.5">pas 1</text>
<text x="209.5" y="74.5">pas 1</text>
<text x="243.4" y="77.5" transform="rotate(-90 243.4 77.5)">pas 1</text>
<text x="147.9" y="81.5" transform="rotate(-90 147.9 81.5)">pas 1</text>
<text x="156.1" y="81.5" transform="rotate(-90 156.1 81.5)">pas 1</text>
<text x="189" y="80.6">io 0</text>
<text x="223.7" y="80.6">io 0</text>
<text x="226.8" y="80.6">pas 1</text>
<text x="237.9" y="80.6">pas 1</text>
<text x="243.4" y="80.6" transform="rotate(-90 243.4 80.6)">pas 1</text>
<text x="34.7" y="88.7">io 0</text>
<text x="34.7" y="86.7">io 0</text>
<text x="159.8" y="84.7">pas 1</text>
<text x="159.8" y="88.7">pas 1</text>
<text x="170.9" y="84.7">pas 1</text>
<text x="170.9" y="88.7">pas 1</text>
<text x="174.4" y="88.9" transform="rotate(-90 174.4 88.9)">1</text>
<text x="189" y="88.7">io 0</text>
<text x="189" y="84.7">io 0</text>
<text x="223.7" y="88.7">io 0</text>
<text x="34.7" y="94.8">io 0</text>
<text x="34.7" y="92.8">io 0</text>
<text x="174.4" y="90.8" transform="rotate(-90 174.4 90.8)">pas</text>
<text x="186.6" y="92.8" transform="rotate(-90 186.6 92.8)">pas 1</text>
<text x="189" y="92.8">io 0</text>
<text x="223.7" y="94.8">io 0</text>
<text x="229.2" y="94.8" transform="rotate(-90 229.2 94.8)">pas 1</text>
<text x="243.4" y="91.7" transform="rotate(-90 243.4 91.7)">pas 1</text>
<text x="247.5" y="95" transform="rotate(-90 247.5 95)">1</text>
<text x="159.8" y="100.9">pas 1</text>
<text x="170.9" y="100.9">pas 1</text>
<text x="174.4" y="101.9" transform="rotate(-90 174.4 101.9)">pas 1</text>
<text x="186.6" y="101.9" transform="rotate(-90 186.6 101.9)">pas 1</text>
<text x="189" y="100.9">io 0</text>
<text x="239.4" y="101.9" transform="rotate(-90 239.4 101.9)">sup 0</text>
<text x="247.5" y="96.9" transform="rotate(-90 247.5 96.9)">pas</text>
<text x="255.6" y="98.9" transform="rotate(-90 255.6 98.9)">pas 1</text>
<text x="81.5" y="107">sup 0</text>
<text x="88.7" y="107">pwr 0</text>
<text x="107.9" y="107">io 0</text>
<text x="189" y="105">io 0</text>
<text x="223.7" y="103">io 0</text>
<text x="229.2" y="105.9" transform="rotate(-90 229.2 105.9)">pas 1</text>
<text x="231.2" y="103" transform="rotate(-90 231.2 103)">pas 1</text>
<text x="247.5" y="107.9" transform="rotate(-90 247.5 107.9)">pas 1</text>
<text x="255.6" y="107.9" transform="rotate(-90 255.6 107.9)">pas 1</text>
<text x="89.5" y="113.1">in 0</text>
<text x="89.5" y="109">io 0</text>
<text x="89.5" y="111.1">io 0</text>
<text x="107.9" y="109">io 0</text>
<text x="107.9" y="111.1">io 0</text>
<text x="107.9" y="113.1">io 0</text>
<text x="174" y="109">pas 1</text>
<text x="185.1" y="109">pas 1</text>
<text x="186.6" y="109" transform="rotate(-90 186.6 109)">pas 1</text>
<text x="189" y="109">io 0</text>
<text x="223.7" y="109">io 0</text>
<text x="223.7" y="113.1">io 0</text>
<text x="231.2" y="112" transform="rotate(-90 231.2 112)">pas 1</text>
<text x="267.8" y="112" transform="rotate(-90 267.8 112)">sup 0</text>
<text x="88.7" y="119.2">pwr 0</text>
<text x="89.5" y="115.1">in 0</text>
<text x="89.5" y="117.2">in 0</text>
<text x="107.9" y="115.1">io 0</text>
<text x="107.9" y="117.2">io 0</text>
<text x="107.9" y="119.2">io 0</text>
<text x="180.5" y="117.2" transform="rotate(-90 180.5 117.2)">pas 1</text>
<text x="186.6" y="118.1" transform="rotate(-90 186.6 118.1)">pas 1</text>
<text x="189" y="117.2">io 0</text>
<text x="223.7" y="117.2">io 0</text>
<text x="34.7" y="125.3">pas 1</text>
<text x="34.7" y="123.3">pas 1</text>
<text x="34.7" y="121.2">pas 1</text>
<text x="44.3" y="120.1" transform="rotate(-90 44.3 120.1)">sup 0</text>
<text x="50.1" y="123.3">sup 0</text>
<text x="88.7" y="121.2">pwr 0</text>
<text x="107.9" y="121.2">io 0</text>
<text x="184.5" y="125.3" transform="rotate(-90 184.5 125.3)">pas 1</text>
<text x="189" y="125.3">io 0</text>
<text x="223.7" y="125.3">io 0</text>
<text x="255.6" y="121.2" transform="rotate(-90 255.6 121.2)">sup 0</text>
<text x="34.7" y="131.4">pas 1</text>
<text x="34.7" y="129.4">pas 1</text>
<text x="34.7" y="127.3">pas 1</text>
<text x="174.4" y="127.3" transform="rotate(-90 174.4 127.3)">pas 1</text>
<text x="180.5" y="128.3" transform="rotate(-90 180.5 128.3)">pas 1</text>
<text x="223.7" y="129.4">io 0</text>
<text x="34.7" y="135.5">pas 1</text>
<text x="34.7" y="133.4">pas 1</text>
<text x="174.4" y="136.4" transform="rotate(-90 174.4 136.4)">pas 1</text>
<text x="184.5" y="136.4" transform="rotate(-90 184.5 136.4)">pas 1</text>
<text x="189" y="133.4">io 0</text>
<text x="223.7" y="133.4">io 0</text>
<text x="39.9" y="141.5">pas 1</text>
<text x="50.1" y="141.5">supa0s 1</text>
<text x="51.1" y="141.5">p</text>
<text x="206.9" y="143.6" transform="rotate(-90 206.9 143.6)">sup 0</text>
<text x="206.9" y="141.6" transform="rotate(-90 206.9 141.6)">io 0</text>
</g>
</svg>
